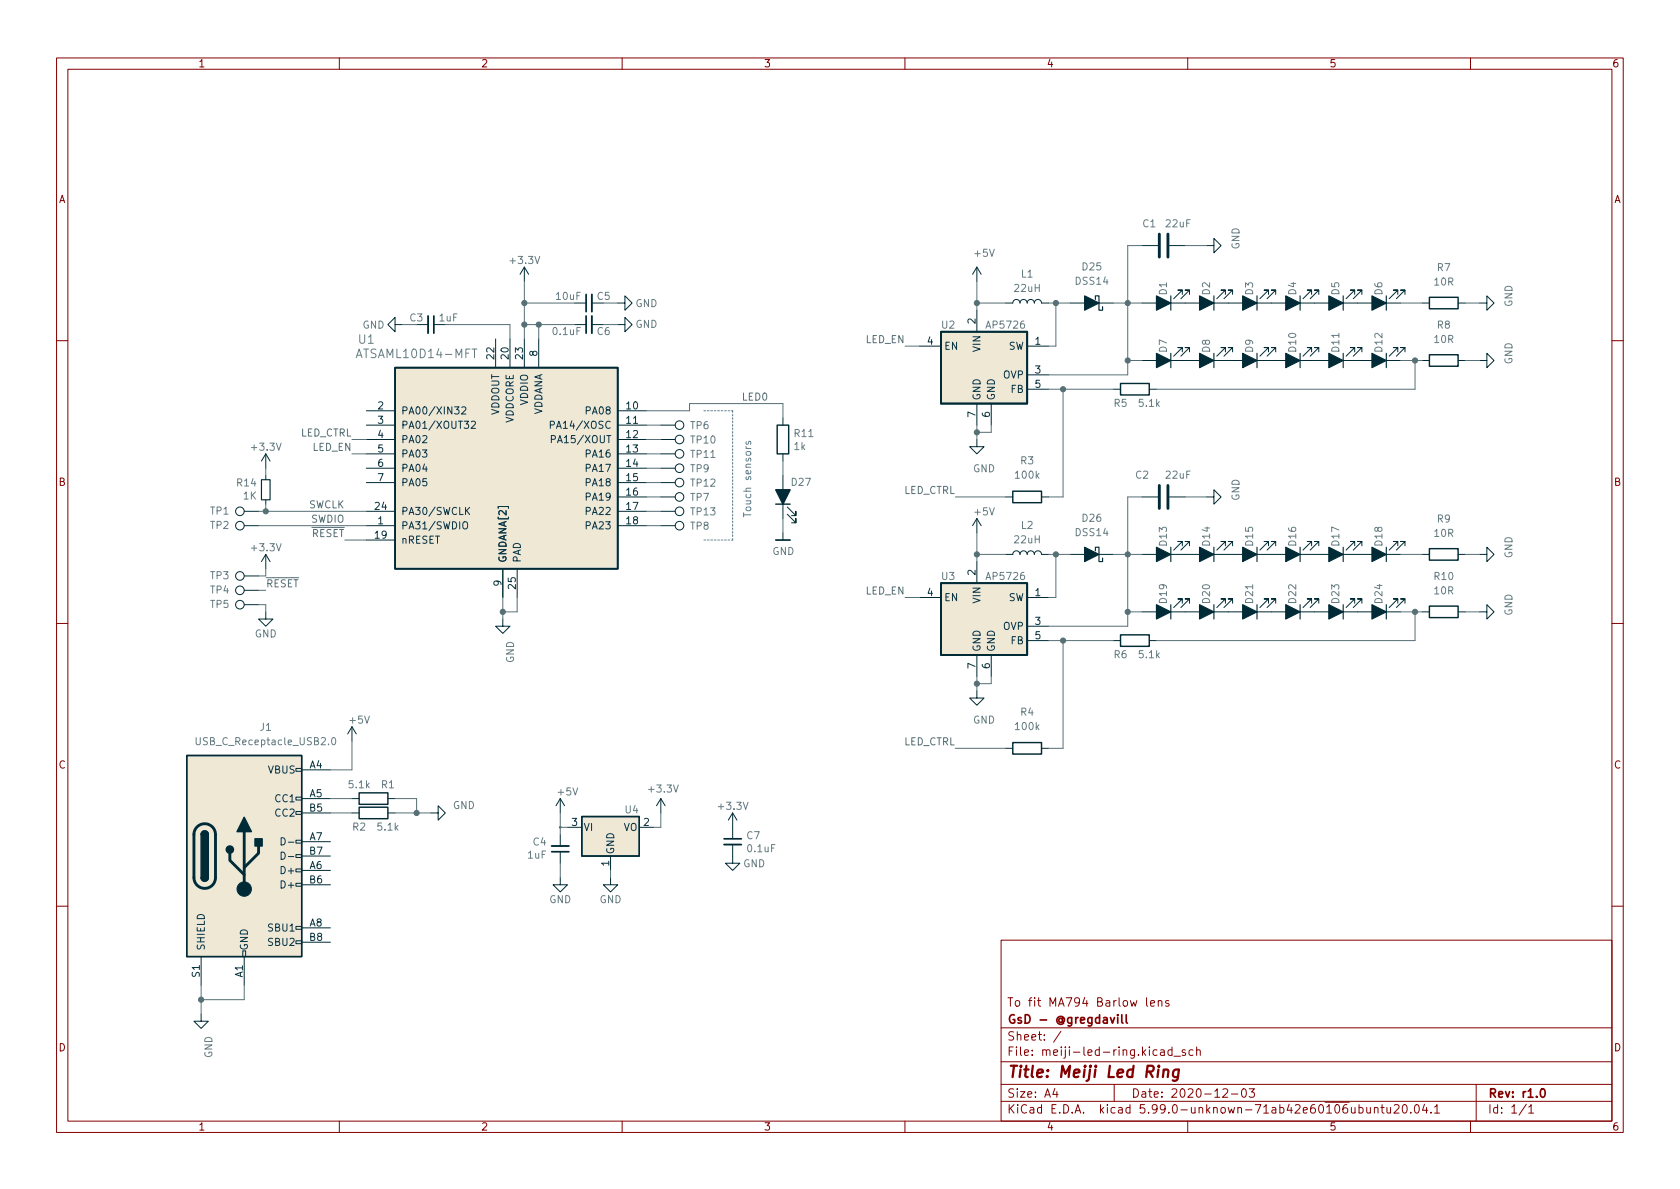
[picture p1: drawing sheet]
<svg xmlns="http://www.w3.org/2000/svg" width="297mm" height="210mm" viewBox="0 0 297 210" stroke-linecap="round" stroke-linejoin="round" font-family="sans-serif">
<g fill="none" stroke="#840000" stroke-width=".18">
<path d="M10 10.2h277v190.1h-277zM12 12.2h273v186.1h-273zM60 10.2v2M110 10.2v2M160 10.2v2M210 10.2v2M260 10.2v2M10 60.2h2M285 60.2h2M10 110.2h2M285 110.2h2M10 160.2h2"/>
<path d="M177 166.3h108v32h-108zM202.7 176.4v1.3l.2 .2M203.4 177.4l.7-.1v-.3l-.5-.1-.2 .2 .1 .8h.6M204.8 177.1l.2-.2 .4 .1v.9M204.8 176.9v1M206.6 177l-.3-.1-.2 .2v.3l.5 .1v.4h-.5M285 160.2h2M60 198.3v2M110 198.3v2M160 198.3v2M177 194.8h108M177 191.8h108"/>
<path d="M177 187.8h108M177 181.8h108M186.5 192.5l-.4 1h1M186.9 193v1M187.6 182.4l-1.3 1.9M197 191.8v3M205.2 185.7h.6l.1 .9M205.9 186l-.5 .1a.29 .29 0 0 0-.3 .2 .29 .29 0 0 0 .3 .3h.5M207.2 185.7l-.4-.1-.3 .3v.4l.1 .3h.6M207.2 185.1v1.5M207.6 186.8h1.1M209.6 185.7l-.4-.1-.2 .2 .1 .3 .5 .1v.4h-.6"/>
<path d="M210 198.3v2M210.9 185.7l-.4-.1-.3 .3v.4l.2 .3h.5M211.6 185.8l.2-.2 .3 .1 .1 .9M211.6 185.1v1.5M216.2 192.7l.6-.2 .2 .2 .1 .3-1 1h1M217.7 193.5h1.2M219.7 192.6l.2-.1a.81 .81 0 0 1 .5 .7 .81 .81 0 0 1-.3 .8h-.1a.81 .81 0 0 1-.6-.6 .81 .81 0 0 1 .3-.8zM220.9 192.5h.9l-.5 .6 .4 .1v.7l-.2 .1h-.4l-.2-.1M243 196l.2-.2 .4 .1v.9M243 195.8v1M244.1 195.8h.6M244.4 195.3v1.3l.3 .2"/>
<path d="M245.2 195.8l.1 1h.3l.3-.1M245.9 195.8v1M246.5 195.5l.6-.2 .2 .2 .1 .3-1 1h1M248.1 195.4l.2-.1a.81 .81 0 0 1 .6 .7 .81 .81 0 0 1-.3 .8h-.2a.81 .81 0 0 1-.5-.6 .81 .81 0 0 1 .2-.8zM249.4 196.7v.1M250.3 195.4l.1-.1a.81 .81 0 0 1 .6 .7 .81 .81 0 0 1-.3 .8h-.1a.81 .81 0 0 1-.6-.6 .81 .81 0 0 1 .3-.8zM251.9 195.3l-.4 1h.9M252.2 195.8v1M253 196.7v.1M253.6 195.8l.5-.5v1.5M253.6 196.8h.9M260 198.3v2"/>
<path d="M261 191.8v6.5M269.9 195.3l-1.3 1.9M270.3 195.8l.4-.5v1.5M270.3 196.8h.9"/>
</g>
<path d="M196.3 179.9l.4 1 .4-1M197.6 179.4v.2M197.6 179.9v1M198.3 179.4v1.3l.3 .2M199.1 179.4v1.3l.2 .2M272.6 192.6l.1-.1a.81 .81 0 0 1 .6 .7 .81 .81 0 0 1-.3 .8h-.2a.82 .82 0 0 1-.5-.6 .82 .82 0 0 1 .3-.8z" fill="none" stroke="#840000" stroke-width=".3"/>
<path d="M205.8 189.3a.49 .49 0 0 1 .8 .1l-.1 1.1M205.8 189.1l-.2 1.4M208.4 189.2a.66 .66 0 0 0-1 .3v.6l.1 .3 .2 .1 .6-.1M208.4 189.1l-.2 1.6a.6 .6 0 0 1-.9 .3" fill="none" stroke="#840000" stroke-width=".4"/>
<g fill="none" stroke="#002b36" stroke-width=".18">
<path d="M69.8 57.4v-1.3l-1.2 1.3 1.2 1.3v-1.3h1.3M73.7 57.4h2M76.7 57.4h2M87.6 59.9v5.1M90.2 59.9v5.1M92.7 47.2l.8 1.3M92.7 47.2v2.6M92.7 59.9v5.1M92.7 47.2l-.8 1.3M95.2 59.9v5.1M101.6 57.4h2M101.6 53.6h2"/>
<path d="M104.6 57.4h2.1M104.6 53.6h2.1M109.2 53.6h1.3v1.3l1.3-1.3-1.3-1.3v1.3M109.2 57.4h1.3v-1.3l1.3 1.3-1.3 1.3v-1.3M172.7 47.2l-.7 1.3M172.7 47.2v2.6M172.7 54.9v3.8M172.7 47.2l.8 1.3M177.8 53.6h1.3a.64 .64 0 0 1 .6-.6 .64 .64 0 0 1 .6 .6 .64 .64 0 0 1 .7-.6 .64 .64 0 0 1 .6 .6 .64 .64 0 0 1 .6-.6 .64 .64 0 0 1 .7 .6 .64 .64 0 0 1 .6-.6 .64 .64 0 0 1 .6 .6h1.3M189.2 53.6h7.6M201.9 53.6h45.7M201.9 43.4h2.8"/>
<path d="M206.8 43.4h2.7M209 52.1v-.8h-.7h.7l-1.5 1.5M210.3 52.1v-.8h-.8h.8l-1.5 1.5M213.4 43.4h1.2v-1.2l1.3 1.2-1.3 1.3v-1.3M216.7 52.1v-.8h-.8h.8l-1.6 1.5M217.9 52.1v-.8h-.7h.7l-1.5 1.5M224.3 52.1v-.8h-.8h.8l-1.5 1.5M225.6 52.1v-.8h-.8h.8l-1.6 1.5M231.9 52.1v-.8h-.8h.8l-1.5 1.5M233.2 52.1v-.8h-.8h.8l-1.6 1.5M239.5 52.1v-.8h-.7h.7l-1.5 1.5M240.8 52.1v-.8h-.8h.8l-1.5 1.5"/>
<path d="M247.1 52.1v-.8h-.7h.7l-1.5 1.5M248.4 52.1v-.8h-.8h.8l-1.5 1.5M251.5 53.6h1.2M257.8 53.6h1.3M261.6 53.6h1.3v-1.3l1.3 1.3-1.3 1.3v-1.3M64.8 75.2h5M64.8 77.7h5M64.8 72.6h5M109.2 75.2h5.1M109.2 77.7h5.1M109.2 72.6h5.1M116.8 75.2h2.6"/>
<path d="M116.8 77.7h2.6M138.4 73.9v1.3M162.6 61.2h3.8M172.7 77.7v1.3h1.3l-1.3 1.3-1.3-1.3h1.3M172.7 71.4v3.8M175.3 71.4v3.8M181.6 68.8h3.8M181.6 61.2h3.8M181.6 66.3h3.8M196.8 68.8h1.3M201.9 63.7h45.7M203.2 68.8h1.3"/>
<path d="M209 62.2v-.7h-.7h.7l-1.5 1.5M210.3 62.2v-.7h-.8h.8l-1.5 1.5M216.7 62.2v-.7h-.8h.8l-1.6 1.5M217.9 62.2v-.7h-.7h.7l-1.5 1.5M224.3 62.2v-.7h-.8h.8l-1.5 1.5M225.6 62.2v-.7h-.8h.8l-1.6 1.5M231.9 62.2v-.7h-.8h.8l-1.5 1.5M233.2 62.2v-.7h-.8h.8l-1.6 1.5M239.5 62.2v-.7h-.7h.7l-1.5 1.5M240.8 62.2v-.7h-.8h.8l-1.5 1.5M247.1 62.2v-.7h-.7h.7l-1.5 1.5M248.4 62.2v-.7h-.8h.8l-1.5 1.5"/>
<path d="M251.5 63.7h1.2M257.8 63.7h1.3M261.6 63.7h1.3v-1.2l1.3 1.2-1.3 1.3v-1.3M43.2 93h2.5M43.2 90.4h2.5M47 80.3l-.8 1.2M47 80.3v2.5M47 84.1v.7M47 88.4v.7M47 98v2.6M47 80.3l.8 1.2M47 98l-.8 1.3"/>
<path d="M47 98l.8 1.3M64.8 93h5M64.8 90.4h5M64.8 82.8h5M64.8 80.3h5M64.8 85.3h5M64.8 95.5h5M109.2 93h5.1M109.2 90.4h5.1M109.2 87.9h5.1M109.2 82.8h5.1M109.2 80.3h5.1"/>
<path d="M109.2 85.3h5.1M116.8 93h2.6M116.8 90.4h2.6M116.8 87.9h2.6M116.8 82.8h2.6M116.8 80.3h2.6M116.8 85.3h2.6M138.4 80.3v1.2M138.4 84.1v7.6M138.4 94.2v1.3M139.2 90.9l1.5 1.6v-.8v.8h-.7M139.2 89.7l1.5 1.5v-.8v.8h-.7"/>
<path d="M172.7 91.7v2.5M172.7 99.3v3.8M172.7 91.7l-.7 1.3M172.7 91.7l.8 1.3M177.8 98h1.3a.64 .64 0 0 1 .6-.6 .64 .64 0 0 1 .6 .6 .64 .64 0 0 1 .7-.6 .64 .64 0 0 1 .6 .6 .64 .64 0 0 1 .6-.6 .64 .64 0 0 1 .7 .6 .64 .64 0 0 1 .6-.6 .64 .64 0 0 1 .6 .6h1.3M177.8 87.9h1.3M184.1 87.9h1.3M189.2 98h7.6M201.9 98h45.7M201.9 87.9h2.8M206.8 87.9h2.7M209 96.5v-.7h-.7h.7l-1.5 1.5"/>
<path d="M210.3 96.5v-.7h-.8h.8l-1.5 1.5M213.4 87.9h1.2v-1.3l1.3 1.3-1.3 1.2v-1.2M216.7 96.5v-.7h-.8h.8l-1.6 1.5M217.9 96.5v-.7h-.7h.7l-1.5 1.5M224.3 96.5v-.7h-.8h.8l-1.5 1.5M225.6 96.5v-.7h-.8h.8l-1.6 1.5M231.9 96.5v-.7h-.8h.8l-1.5 1.5M233.2 96.5v-.7h-.8h.8l-1.6 1.5M239.5 96.5v-.7h-.7h.7l-1.5 1.5M240.8 96.5v-.7h-.8h.8l-1.5 1.5M247.1 96.5v-.7h-.7h.7l-1.5 1.5M248.4 96.5v-.7h-.8h.8l-1.5 1.5"/>
<path d="M251.5 98h1.2M257.8 98h1.3M261.6 98h1.3v-1.2l1.3 1.2-1.3 1.3v-1.3M43.2 104.4h2.5M43.2 101.8h2.5M43.2 106.9h2.5M47 108.2v1.3h1.3l-1.3 1.2-1.3-1.2h1.3M88.9 109.5v1.2h1.3l-1.3 1.3-1.3-1.3h1.3M88.9 100.6v5.1M91.4 100.6v5.1M162.6 105.7h3.8M172.7 115.8v3.8"/>
<path d="M175.3 115.8v3.8M181.6 113.3h3.8M181.6 105.7h3.8M181.6 110.7h3.8M196.8 113.3h1.3M201.9 108.2h45.7M203.2 113.3h1.3M209 106.7v-.8h-.7h.7l-1.5 1.5M210.3 106.7v-.8h-.8h.8l-1.5 1.5M216.7 106.7v-.8h-.8h.8l-1.6 1.5M217.9 106.7v-.8h-.7h.7l-1.5 1.5M224.3 106.7v-.8h-.8h.8l-1.5 1.5"/>
<path d="M225.6 106.7v-.8h-.8h.8l-1.6 1.5M231.9 106.7v-.8h-.8h.8l-1.5 1.5M233.2 106.7v-.8h-.8h.8l-1.6 1.5M239.5 106.7v-.8h-.7h.7l-1.5 1.5M240.8 106.7v-.8h-.8h.8l-1.5 1.5M247.1 106.7v-.8h-.7h.7l-1.5 1.5M248.4 106.7v-.8h-.8h.8l-1.5 1.5M251.5 108.2h1.2M257.8 108.2h1.3M261.6 108.2h1.3v-1.3l1.3 1.3-1.3 1.3v-1.3M52.3 135.9h1v.5h-1zM53.3 136.1h5.1"/>
<path d="M62.2 128.5l-.7 1.3M62.2 128.5v2.6M62.2 128.5l.8 1.3M172.7 122.2v1.2h1.3l-1.3 1.3-1.3-1.3h1.3M177.8 132.3h1.3M184.1 132.3h1.3M52.3 156.2h1v.5h-1zM52.3 153.7h1v.5h-1zM52.3 151.1h1v.5h-1zM52.3 148.6h1v.5h-1zM52.3 143.5h1v.5h-1zM52.3 141h1v.5h-1z"/>
<path d="M53.3 143.8h5.1M53.3 141.2h5.1M53.3 153.9h5.1M53.3 148.8h5.1M53.3 156.5h5.1M53.3 151.4h5.1M62.2 143.8h1.3M62.2 141.2h1.3M68.6 143.8h1.2M68.6 141.2h1.2M76.2 143.8h1.3v-1.3l1.2 1.3-1.2 1.2v-1.2M99.1 155.2v1.3h1.2l-1.2 1.2-1.3-1.2h1.3"/>
<path d="M99.1 141.2l-.8 1.3M99.1 141.2v2.6M99.1 147.6v2M99.1 150.6v2M99.1 141.2l.7 1.3M100.3 146.3h2.6M107.9 155.2v1.3h1.3l-1.3 1.2-1.2-1.2h1.2M107.9 151.4v2.5M113 146.3h2.6M116.8 141.2l-.7 1.3M116.8 141.2v2.6M116.8 141.2l.8 1.3"/>
<path d="M129.5 149.3v3.3h1.3l-1.3 1.3-1.2-1.3h1.2M129.5 143.8v4.5M129.5 143.8l-.7 1.2M129.5 143.8l.8 1.2M35.6 179.3v1.3h1.2l-1.2 1.3-1.3-1.3h1.3M35.6 169.2v5M42.9 168.1h.5v1.1h-.5zM43.2 169.2v5M52.3 166.4h1v.5h-1zM52.3 163.8h1v.5h-1zM53.3 164.1h5.1M53.3 166.6h5.1"/>
<circle cx="120.1" cy="77.7" r=".76"/>
<circle cx="120.1" cy="75.2" r=".76"/>
<circle cx="42.4" cy="90.4" r=".76"/>
<circle cx="42.4" cy="93" r=".76"/>
<circle cx="120.1" cy="93" r=".76"/>
<circle cx="120.1" cy="90.4" r=".76"/>
<circle cx="120.1" cy="82.8" r=".76"/>
<circle cx="120.1" cy="80.3" r=".76"/>
<circle cx="120.1" cy="87.9" r=".76"/>
<circle cx="120.1" cy="85.3" r=".76"/>
<circle cx="42.4" cy="104.4" r=".76"/>
<circle cx="42.4" cy="106.9" r=".76"/>
<circle cx="42.4" cy="101.8" r=".76"/>
</g>
<g fill="#002b36" stroke="#002b36" stroke-width=".2">
<path d="M191.8 96.8l2.5 1.2-2.5 1.3z"/>
<path d="M191.8 52.3l2.5 1.3-2.5 1.3z"/>
<path d="M242.6 62.5l2.5 1.2-2.5 1.3z"/>
<path d="M234.9 52.3l2.6 1.3-2.6 1.3z"/>
<path d="M242.6 52.3l2.5 1.3-2.5 1.3z"/>
<path d="M242.6 96.8l2.5 1.2-2.5 1.3z"/>
<path d="M242.6 106.9l2.5 1.3-2.5 1.3z"/>
<path d="M227.3 96.8l2.6 1.2-2.6 1.3z"/>
<path d="M227.3 106.9l2.6 1.3-2.6 1.3z"/>
<path d="M234.9 106.9l2.6 1.3-2.6 1.3z"/>
<path d="M204.5 106.9l2.5 1.3-2.5 1.3z"/>
<path d="M212.1 96.8l2.5 1.2-2.5 1.3z"/>
<path d="M212.1 106.9l2.5 1.3-2.5 1.3z"/>
<path d="M219.7 106.9l2.5 1.3-2.5 1.3z"/>
<path d="M219.7 96.8l2.5 1.2-2.5 1.3z"/>
<path d="M219.7 52.3l2.5 1.3-2.5 1.3z"/>
<path d="M219.7 62.5l2.5 1.2-2.5 1.3z"/>
<path d="M204.5 52.3l2.5 1.3-2.5 1.3z"/>
<path d="M204.5 62.5l2.5 1.2-2.5 1.3z"/>
<path d="M212.1 52.3l2.5 1.3-2.5 1.3z"/>
<path d="M212.1 62.5l2.5 1.2-2.5 1.3z"/>
<path d="M227.3 62.5l2.6 1.2-2.6 1.3z"/>
<path d="M227.3 52.3l2.6 1.3-2.6 1.3z"/>
<path d="M234.9 96.8l2.6 1.2-2.6 1.3z"/>
<path d="M234.9 62.5l2.6 1.2-2.6 1.3z"/>
<path d="M204.5 96.8l2.5 1.2-2.5 1.3z"/>
</g>
<g fill="none" stroke="#002b36" stroke-width=".2">
<path d="M193.7 53v-.7h.6v2.6h.6v-.7M207 52.3v2.6M214.6 52.3v2.6M222.2 52.3v2.6M229.9 52.3v2.6M237.5 52.3v2.6M245.1 52.3v2.6M207 62.5v2.5M214.6 62.5v2.5M222.2 62.5v2.5M229.9 62.5v2.5M237.5 62.5v2.5"/>
<path d="M245.1 62.5v2.5M46.2 84.8h1.6v3.6h-1.6zM193.7 97.4v-.6h.6v2.5h.6v-.6M207 96.8v2.5M214.6 96.8v2.5M222.2 96.8v2.5M229.9 96.8v2.5M237.5 96.8v2.5M245.1 96.8v2.5M207 106.9v2.6M214.6 106.9v2.6M222.2 106.9v2.6"/>
<path d="M229.9 106.9v2.6M237.5 106.9v2.6M245.1 106.9v2.6"/>
</g>
<path d="M75.7 55.9v3M104.6 52.1v3M104.6 55.9v3M166.4 58.7h15.2v12.7h-15.2zM166.4 103.1h15.2v12.7h-15.2zM97.5 149.6h3.1M128 149.3h3.1" fill="none" stroke="#002b36" stroke-width=".33"/>
<path d="M76.7 55.9v3M103.6 52.1v3M103.6 55.9v3M69.8 65h39.4v35.6h-39.4zM137.2 95.5h2.5M97.5 150.6h3.1M128 148.3h3.1" fill="none" stroke="#002b36" stroke-width=".3"/>
<path d="M205 41.4v4.1M206.5 41.4v4.1M205 85.8v4.1M206.5 85.8v4.1M34.8 146.2a1.91 1.91 0 0 1 2.1-.4 1.91 1.91 0 0 1 1.2 1.8v7.6a1.91 1.91 0 0 1-1.9 1.9 1.91 1.91 0 0 1-1.9-1.9v-7.8l.2-.6zM40.6 150.9v1.2l2.6 2.6M43.2 147.1v10.1M45.7 149.6v1.3l-2.5 2.5" fill="none" stroke="#002b36" stroke-width=".51"/>
<g fill="none" stroke="#002b36" stroke-width=".25">
<path d="M252.7 52.6h5.1v2h-5.1zM137.4 75.2h2v5.1h-2zM198.1 67.8h5.1v2h-5.1zM252.7 62.7h5.1v2.1h-5.1zM137.2 89.1h2.5M179.1 86.9h5v2h-5zM252.7 97h5.1v2.1h-5.1zM198.1 112.3h5.1v2h-5.1zM252.7 107.2h5.1v2h-5.1zM33 133.6h20.3v35.6h-20.3zM179.1 131.3h5v2h-5zM35.6 155.2a.64 .64 0 0 0 .6 .6 .64 .64 0 0 0 .6-.6"/>
<path d="M35.6 147.6a.64 .64 0 0 1 .6-.7 .64 .64 0 0 1 .6 .7M63.5 142.7h5.1v2.1h-5.1zM63.5 140.2h5.1v2h-5.1zM102.9 144.4h10.1v7h-10.1z"/>
</g>
<g fill="#002b36" stroke="#002b36" stroke-width=".25">
<path d="M137.2 86.6h2.5l-1.3 2.5z"/>
<path d="M35.6 155.2h1.2a.64 .64 0 0 1-.6 .6 .64 .64 0 0 1-.6-.6z"/>
<path d="M35.7 147.1a.64 .64 0 0 1 .7-.1 .64 .64 0 0 1 .4 .6h-1.2z"/>
<path d="M35.6 147.6h1.2v7.6h-1.2z"/>
<path d="M45.1 148.3h1.3v1.3h-1.3z"/>
<path d="M43.2 144.5l1.2 2.6h-2.5z"/>
<circle cx="40.6" cy="150.2" r=".63"/>
</g>
<g fill="#eee8d5" stroke="#eee8d5" stroke-width=".18">
<path d="M102.9 144.4h10.1v7h-10.1z"/>
<path d="M33 133.6h20.3v35.6h-20.3z"/>
<path d="M166.4 58.7h15.2v12.7h-15.2z"/>
<path d="M69.8 65h39.4v35.6h-39.4z"/>
<path d="M166.4 103.1h15.2v12.7h-15.2z"/>
</g>
<circle cx="43.2" cy="157.2" r="1.27" fill="#002b36" stroke="#002b36" stroke-width=".18"/>
<path d="M80.4 71.9h.8l-.5 .5 .4 .1v.6l-.2 .1-.5-.1M81.6 72.1l.5-.2 .3 .4-.8 .9h.8M83.3 74.6l.5-.1 .3 .3-.8 1h.8M97.3 75.1h.6l.1-.2v-.3l-.7-.1v1.3M97.5 77.7l.6-.1 .1-.2-.1-.3-.6-.1v1.3M82 92.3h.1a.43 .43 0 0 1 .6 .4v.4a.42 .42 0 0 1-.4 .5 .42 .42 0 0 1-.5-.5v-.4zM82.5 90.3l.5 .7M83 89.7l-.7 .7M49.7 148.1a.64 .64 0 0 1 .7 .7 .64 .64 0 0 1-.7 .6zM49.7 150.7a.64 .64 0 0 1 .7 .6 .64 .64 0 0 1-.7 .7zM51 148.9h.9M51 151.5h.9" fill="none" stroke="#073642" stroke-width=".18"/>
<path d="M83.5 61.7h.8M34.7 130.4v1.1l.2 .2h.3l.2-.2v-1.1M58.8 130.6l.1-.2a.68 .68 0 0 1 .5 .7 .68 .68 0 0 1-.5 .6l-.1-.1-.2-.4z" fill="none" stroke="#657b83" stroke-width=".18"/>
<path d="M132 78.1l-.1 .3 .2 .2 .2-.1 .1-.4h.3v.5M131.5 90.7v.7M131.5 91h1.2" fill="none" stroke="#268bd2" stroke-width=".18"/>
<path d="M124.5 72.6h5M129.5 72.6v22.9M124.5 95.5h5" fill="none" stroke="#268bd2" stroke-width=".18" stroke-dasharray=".3 .3"/>
<g fill="none" stroke="#586e75" stroke-width=".18">
<path d="M71.1 57.4h2.6M78.7 57.4h11.5v2.5M92.7 53.6h8.9M92.7 49.8v10.1M92.7 57.4h8.9M95.2 57.4v2.5M106.7 53.6h2.5M106.7 57.4h2.5M172.7 53.6h5.1M172.7 49.8v5.1M185.4 53.6h3.8M186.7 53.6v7.6h-1.3"/>
<path d="M196.8 53.6h5.1M201.9 43.4h-2.5v22.9h-14M209.5 43.4h3.9M247.6 53.6h3.9M259.1 53.6h2.5M62.2 77.7h2.6M114.3 72.6h7.6v-1.2h16.5v2.5M114.3 77.7h2.5M114.3 75.2h2.5M160 61.2h2.6M172.7 75.2v2.5M175.3 75.2v1.2h-2.6"/>
<path d="M185.4 68.8h11.4M188 68.8v19.1h-2.6M199.4 63.7h2.5M247.6 63.7h3.9M250.2 63.7v5.1h-45.7M259.1 63.7h2.5M45.7 90.4h19.1M45.7 93h19.1M47 82.8v1.3M47 89.1v1.3M61 95.5h3.8M62.2 80.3h2.6"/>
<path d="M114.3 82.8h2.5M114.3 85.3h2.5M114.3 87.9h2.5M114.3 90.4h2.5M114.3 93h2.5M114.3 80.3h2.5M138.4 81.5v2.6M138.4 91.7v2.5M168.9 87.9h8.9M172.7 98h5.1M172.7 94.2v5.1M185.4 98h3.8"/>
<path d="M186.7 98v7.7h-1.3M196.8 98h5.1M201.9 87.9h-2.5v22.8h-14M209.5 87.9h3.9M247.6 98h3.9M259.1 98h2.5M45.7 106.9h1.3v1.3M45.7 104.4h1.3M47 100.6v1.2h-1.3M88.9 105.7v3.8M91.4 105.7v2.5h-2.5M160 105.7h2.6"/>
<path d="M172.7 119.6v2.6M175.3 119.6v1.3h-2.6M185.4 113.3h11.4M188 113.3v19h-2.6M199.4 108.2h2.5M247.6 108.2h3.9M250.2 108.2v5.1h-45.7M259.1 108.2h2.5M62.2 131.1v5h-3.8M168.9 132.3h8.9M58.4 143.8h3.8M58.4 141.2h3.8"/>
<path d="M69.8 143.8h6.4M69.8 141.2h3.9v2.6M99.1 146.3h1.2M99.1 143.8v3.8M99.1 152.6v2.6M107.9 153.9v1.3M116.8 143.8v2.5h-1.2M35.6 174.2v5.1M43.2 174.2v2.6h-7.6"/>
</g>
<g fill="#586e75" stroke="#586e75" stroke-width=".18">
<circle cx="73.7" cy="143.8" r=".46"/>
<circle cx="35.6" cy="176.8" r=".46"/>
<circle cx="99.1" cy="146.3" r=".15"/>
<circle cx="88.9" cy="108.2" r=".46"/>
<circle cx="47" cy="90.4" r=".46"/>
<circle cx="92.7" cy="57.4" r=".46"/>
<circle cx="95.2" cy="57.4" r=".46"/>
<circle cx="92.7" cy="53.6" r=".46"/>
<circle cx="199.4" cy="63.7" r=".46"/>
<circle cx="199.4" cy="53.6" r=".46"/>
<circle cx="186.7" cy="53.6" r=".46"/>
<circle cx="172.7" cy="76.4" r=".46"/>
<circle cx="188" cy="68.8" r=".46"/>
<circle cx="172.7" cy="53.6" r=".46"/>
<circle cx="250.2" cy="108.2" r=".46"/>
<circle cx="199.4" cy="98" r=".46"/>
<circle cx="186.7" cy="98" r=".46"/>
<circle cx="188" cy="113.3" r=".46"/>
<circle cx="199.4" cy="108.2" r=".46"/>
<circle cx="172.7" cy="120.9" r=".46"/>
<circle cx="172.7" cy="98" r=".46"/>
<circle cx="250.2" cy="63.7" r=".46"/>
</g>
<text font-size="2.8" fill="#840000" x="178" y="190.6">Title: Meiji Led Ring</text>
<g font-size="2.1" fill="#657b83">
<text x="63.4" y="60.8">U1</text>
<text x="63.6" y="63.3">ATSAML10D14-MFT</text>
</g>
<g font-size="2.1" fill="#840000">
<text x="178" y="178">To fit MA794 Barlow lens</text>
<text x="178" y="184">Sheet: /</text>
<text x="178" y="181">GsD - @gregdavill</text>
<text x="178" y="186.7">File: meiji-led-ring.kicad_sch</text>
<text x="178" y="196.9">KiCad E.D.A. kicad 5.99.0-unknown-71ab42e60~106~ubuntu20.04.1</text>
<text x="178" y="194.1">Size: A4</text>
<text x="200" y="194.1">Date: 2020-12-03</text>
<text x="263" y="194.1">Rev: r1.0</text>
<text x="263" y="196.9">Id: 1/1</text>
</g>
<g font-size="1.8" fill="#840000">
<text x="35" y="11.9">1</text>
<text x="85" y="11.9">2</text>
<text x="135" y="11.9">3</text>
<text x="185" y="11.9">4</text>
<text x="235" y="11.9">5</text>
<text x="285" y="11.9">6</text>
<text x="10.3" y="35.9">A</text>
<text x="285.3" y="35.9">A</text>
<text x="10.3" y="85.9">B</text>
<text x="285.3" y="85.9">B</text>
<text x="10.3" y="135.9">C</text>
<text x="285.3" y="135.9">C</text>
<text x="10.3" y="185.9">D</text>
<text x="285.3" y="185.9">D</text>
<text x="35" y="199.9">1</text>
<text x="85" y="199.9">2</text>
<text x="135" y="199.9">3</text>
<text x="185" y="199.9">4</text>
<text x="235" y="199.9">5</text>
<text x="285" y="199.9">6</text>
</g>
<g font-size="1.8" fill="#657b83">
<text x="202.1" y="40.2">C1</text>
<text x="206.2" y="40.2">22uF</text>
<text x="90.4" y="46.7">+3.3V</text>
<text x="172.4" y="45.4">+5V</text>
<text x="191.4" y="47.8">D25</text>
<text x="219.1" y="44.1" transform="rotate(-90 219.1 44.1)">GND</text>
<text x="254.1" y="47.9">R7</text>
<text x="98.4" y="53">10uF</text>
<text x="105.6" y="53">C5</text>
<text x="179.4" y="51.6">22uH</text>
<text x="180.6" y="49.1">L1</text>
<text x="190.2" y="50.3">DSS14</text>
<text x="206.3" y="52.1" transform="rotate(-90 206.3 52.1)">D1</text>
<text x="213.9" y="52.1" transform="rotate(-90 213.9 52.1)">D2</text>
<text x="221.5" y="52.1" transform="rotate(-90 221.5 52.1)">D3</text>
<text x="229.2" y="52.1" transform="rotate(-90 229.2 52.1)">D4</text>
<text x="236.8" y="52.1" transform="rotate(-90 236.8 52.1)">D5</text>
<text x="244.4" y="52.1" transform="rotate(-90 244.4 52.1)">D6</text>
<text x="253.6" y="50.5">10R</text>
<text x="64.1" y="58.1">GND</text>
<text x="72.5" y="56.8">C3</text>
<text x="77.7" y="56.8">1uF</text>
<text x="97.8" y="59.2">0.1uF</text>
<text x="105.6" y="59.2">C6</text>
<text x="112.3" y="54.3">GND</text>
<text x="112.3" y="58">GND</text>
<text x="166.5" y="58.1">U2</text>
<text x="174.6" y="58.1">AP5726</text>
<text x="254.1" y="58.1">R8</text>
<text x="267.4" y="54.3" transform="rotate(-90 267.4 54.3)">GND</text>
<text x="206.3" y="62.3" transform="rotate(-90 206.3 62.3)">D7</text>
<text x="213.9" y="62.3" transform="rotate(-90 213.9 62.3)">D8</text>
<text x="221.5" y="62.3" transform="rotate(-90 221.5 62.3)">D9</text>
<text x="229.2" y="62.2" transform="rotate(-90 229.2 62.2)">D10</text>
<text x="236.8" y="62.2" transform="rotate(-90 236.8 62.2)">D11</text>
<text x="244.4" y="62.2" transform="rotate(-90 244.4 62.2)">D12</text>
<text x="253.6" y="60.6">10R</text>
<text x="267.4" y="64.4" transform="rotate(-90 267.4 64.4)">GND</text>
<text x="197" y="71.9">R5</text>
<text x="201.5" y="71.9">5.1k</text>
<text x="122.1" y="75.9">TP6</text>
<text x="140.5" y="77.3">R11</text>
<text x="44.7" y="79.7">+3.3V</text>
<text x="122.1" y="83.5">TP9</text>
<text x="122.2" y="78.4">TP10</text>
<text x="122.2" y="81">TP11</text>
<text x="140.4" y="79.6">1k</text>
<text x="172" y="83.5">GND</text>
<text x="180.5" y="82.1">R3</text>
<text x="41.9" y="86">R14</text>
<text x="43" y="88.3">1K</text>
<text x="122.1" y="88.6">TP7</text>
<text x="122.2" y="86">TP12</text>
<text x="140" y="85.9">D27</text>
<text x="179.6" y="84.6">100k</text>
<text x="200.8" y="84.6">C2</text>
<text x="206.2" y="84.6">22uF</text>
<text x="219.1" y="88.6" transform="rotate(-90 219.1 88.6)">GND</text>
<text x="37.2" y="93.5">TP2</text>
<text x="37.2" y="91">TP1</text>
<text x="122.1" y="93.7">TP8</text>
<text x="122.2" y="91.1">TP13</text>
<text x="172.4" y="91.1">+5V</text>
<text x="180.6" y="93.5">L2</text>
<text x="190.2" y="94.8">DSS14</text>
<text x="191.4" y="92.3">D26</text>
<text x="253.6" y="94.9">10R</text>
<text x="254.1" y="92.4">R9</text>
<text x="44.7" y="97.5">+3.3V</text>
<text x="136.5" y="98.1">GND</text>
<text x="179.4" y="96.1">22uH</text>
<text x="206.3" y="96.5" transform="rotate(-90 206.3 96.5)">D13</text>
<text x="213.9" y="96.5" transform="rotate(-90 213.9 96.5)">D14</text>
<text x="221.5" y="96.5" transform="rotate(-90 221.5 96.5)">D15</text>
<text x="229.2" y="96.5" transform="rotate(-90 229.2 96.5)">D16</text>
<text x="236.8" y="96.5" transform="rotate(-90 236.8 96.5)">D17</text>
<text x="244.4" y="96.5" transform="rotate(-90 244.4 96.5)">D18</text>
<text x="267.4" y="98.7" transform="rotate(-90 267.4 98.7)">GND</text>
<text x="37.2" y="105">TP4</text>
<text x="37.2" y="102.4">TP3</text>
<text x="37.2" y="107.5">TP5</text>
<text x="166.5" y="102.6">U3</text>
<text x="174.6" y="102.6">AP5726</text>
<text x="206.3" y="106.6" transform="rotate(-90 206.3 106.6)">D19</text>
<text x="213.9" y="106.6" transform="rotate(-90 213.9 106.6)">D20</text>
<text x="221.5" y="106.6" transform="rotate(-90 221.5 106.6)">D21</text>
<text x="229.2" y="106.6" transform="rotate(-90 229.2 106.6)">D22</text>
<text x="236.8" y="106.6" transform="rotate(-90 236.8 106.6)">D23</text>
<text x="244.4" y="106.6" transform="rotate(-90 244.4 106.6)">D24</text>
<text x="253.6" y="102.6">R10</text>
<text x="253.6" y="105.1">10R</text>
<text x="45" y="112.7">GND</text>
<text x="267.4" y="108.9" transform="rotate(-90 267.4 108.9)">GND</text>
<text x="90.9" y="117.3" transform="rotate(-90 90.9 117.3)">GND</text>
<text x="197" y="116.4">R6</text>
<text x="201.5" y="116.4">5.1k</text>
<text x="35.2" y="131.8">USB_C_Receptacle_USB2.0</text>
<text x="46" y="129.2">J1</text>
<text x="61.9" y="128">+5V</text>
<text x="172" y="128">GND</text>
<text x="179.6" y="129.1">100k</text>
<text x="180.5" y="126.5">R4</text>
<text x="61.8" y="139.4">5.1k</text>
<text x="67.4" y="139.4">R1</text>
<text x="80.1" y="143.1">GND</text>
<text x="98.7" y="140.7">+5V</text>
<text x="110.6" y="143.8">U4</text>
<text x="114.9" y="140.1">+3.3V</text>
<text x="127.2" y="143.2">+3.3V</text>
<text x="62.4" y="146.9">R2</text>
<text x="66.9" y="146.9">5.1k</text>
<text x="94.3" y="149.5">C4</text>
<text x="132.1" y="148.4">C7</text>
<text x="93.3" y="151.8">1uF</text>
<text x="131.4" y="153.4">GND</text>
<text x="132.3" y="150.7">0.1uF</text>
<text x="97.1" y="159.7">GND</text>
<text x="106" y="159.7">GND</text>
<text x="37.5" y="187.1" transform="rotate(-90 37.5 187.1)">GND</text>
</g>
<g font-size="1.8" fill="#073642">
<text x="172.5" y="57.3" transform="rotate(-90 172.5 57.3)">2</text>
<text x="87.4" y="63.5" transform="rotate(-90 87.4 63.5)">22</text>
<text x="89.9" y="63.5" transform="rotate(-90 89.9 63.5)">20</text>
<text x="92.5" y="63.5" transform="rotate(-90 92.5 63.5)">23</text>
<text x="95" y="63" transform="rotate(-90 95 63)">8</text>
<text x="164" y="61">4</text>
<text x="166.9" y="61.8">EN</text>
<text x="173.4" y="62.1" transform="rotate(-90 173.4 62.1)">VIN</text>
<text x="178.3" y="61.8">SW</text>
<text x="183" y="61">1</text>
<text x="93.3" y="71.6" transform="rotate(-90 93.3 71.6)">VDDIO</text>
<text x="173.4" y="70.9" transform="rotate(-90 173.4 70.9)">GND</text>
<text x="175.9" y="70.9" transform="rotate(-90 175.9 70.9)">GND</text>
<text x="177.4" y="66.9">OVP</text>
<text x="178.7" y="69.5">FB</text>
<text x="183" y="66">3</text>
<text x="183" y="68.6">5</text>
<text x="66.8" y="72.4">2</text>
<text x="66.8" y="74.9">3</text>
<text x="66.8" y="77.5">4</text>
<text x="70.9" y="73.3">PA00/XIN32</text>
<text x="70.9" y="75.8">PA01/XOUT32</text>
<text x="88.3" y="73.5" transform="rotate(-90 88.3 73.5)">VDDOUT</text>
<text x="90.8" y="74.9" transform="rotate(-90 90.8 74.9)">VDDCORE</text>
<text x="95.9" y="73.6" transform="rotate(-90 95.9 73.6)">VDDANA</text>
<text x="98.3" y="75.8">PA14/XOSC</text>
<text x="103.8" y="73.3">PA08</text>
<text x="110.8" y="72.4">10</text>
<text x="110.8" y="74.9">11</text>
<text x="110.8" y="77.5">12</text>
<text x="172.5" y="73.8" transform="rotate(-90 172.5 73.8)">7</text>
<text x="175" y="73.8" transform="rotate(-90 175 73.8)">6</text>
<text x="66.8" y="80">5</text>
<text x="66.8" y="82.5">6</text>
<text x="70.9" y="78.4">PA02</text>
<text x="70.9" y="80.9">PA03</text>
<text x="70.9" y="83.4">PA04</text>
<text x="98.4" y="78.4">PA15/XOUT</text>
<text x="103.8" y="80.9">PA16</text>
<text x="103.8" y="83.4">PA17</text>
<text x="110.8" y="80">13</text>
<text x="110.8" y="82.5">14</text>
<text x="66.8" y="85.1">7</text>
<text x="70.9" y="86">PA05</text>
<text x="103.8" y="86">PA18</text>
<text x="103.8" y="88.5">PA19</text>
<text x="110.8" y="85.1">15</text>
<text x="110.8" y="87.6">16</text>
<text x="66.3" y="90.2">24</text>
<text x="66.3" y="95.2">19</text>
<text x="66.8" y="92.7">1</text>
<text x="70.9" y="91.1">PA30/SWCLK</text>
<text x="70.9" y="93.6">PA31/SWDIO</text>
<text x="103.8" y="91.1">PA22</text>
<text x="103.8" y="93.6">PA23</text>
<text x="110.8" y="90.2">17</text>
<text x="110.8" y="92.7">18</text>
<text x="70.9" y="96.1">nRESET</text>
<text x="89.5" y="99.6" transform="rotate(-90 89.5 99.6)">GNDANA[2]</text>
<text x="92.1" y="99.6" transform="rotate(-90 92.1 99.6)">PAD</text>
<text x="172.5" y="101.7" transform="rotate(-90 172.5 101.7)">2</text>
<text x="88.6" y="103.6" transform="rotate(-90 88.6 103.6)">9</text>
<text x="91.2" y="104.1" transform="rotate(-90 91.2 104.1)">25</text>
<text x="164" y="105.4">4</text>
<text x="166.9" y="106.3">EN</text>
<text x="173.4" y="106.6" transform="rotate(-90 173.4 106.6)">VIN</text>
<text x="178.3" y="106.3">SW</text>
<text x="183" y="105.4">1</text>
<text x="177.4" y="111.4">OVP</text>
<text x="178.7" y="113.9">FB</text>
<text x="183" y="110.5">3</text>
<text x="183" y="113">5</text>
<text x="172.5" y="118.2" transform="rotate(-90 172.5 118.2)">7</text>
<text x="173.4" y="115.3" transform="rotate(-90 173.4 115.3)">GND</text>
<text x="175" y="118.2" transform="rotate(-90 175 118.2)">6</text>
<text x="175.9" y="115.3" transform="rotate(-90 175.9 115.3)">GND</text>
<text x="47.4" y="136.8">VBUS</text>
<text x="54.7" y="135.9">A4</text>
<text x="48.8" y="141.9">CC1</text>
<text x="54.7" y="141">A5</text>
<text x="54.7" y="143.5">B5</text>
<text x="48.8" y="144.4">CC2</text>
<text x="54.7" y="148.6">A7</text>
<text x="101.1" y="146">3</text>
<text x="103.1" y="146.9">VI</text>
<text x="110.2" y="146.9">VO</text>
<text x="113.8" y="146">2</text>
<text x="50" y="154.6">D+</text>
<text x="54.7" y="153.7">A6</text>
<text x="54.7" y="151.1">B7</text>
<text x="107.7" y="153.1" transform="rotate(-90 107.7 153.1)">1</text>
<text x="108.6" y="151.1" transform="rotate(-90 108.6 151.1)">GND</text>
<text x="50" y="157.1">D+</text>
<text x="54.7" y="156.2">B6</text>
<text x="47.6" y="164.7">SBU1</text>
<text x="47.6" y="167.3">SBU2</text>
<text x="54.7" y="163.8">A8</text>
<text x="54.7" y="166.4">B8</text>
<text x="35.3" y="172.8" transform="rotate(-90 35.3 172.8)">S1</text>
<text x="36.2" y="168.1" transform="rotate(-90 36.2 168.1)">SHIELD</text>
<text x="42.9" y="172.8" transform="rotate(-90 42.9 172.8)">A1</text>
<text x="43.8" y="168.1" transform="rotate(-90 43.8 168.1)">GND</text>
</g>
<g font-size="1.8" fill="#586e75">
<text x="153" y="60.7">LED_EN</text>
<text x="131.4" y="70.8">LED0</text>
<text x="53" y="77.2">LED_CTRL</text>
<text x="55.3" y="79.7">LED_EN</text>
<text x="54.5" y="89.9">SWCLK</text>
<text x="159.7" y="87.3">LED_CTRL</text>
<text x="55" y="92.4">SWDIO</text>
<text x="55.1" y="95">~RESET~</text>
<text x="47" y="103.8">~RESET~</text>
<text x="153" y="105.1">LED_EN</text>
<text x="159.7" y="131.8">LED_CTRL</text>
</g>
<text font-size="1.8" fill="#268bd2" x="132.8" y="90.3" transform="rotate(-90 132.8 90.3)">Touch sensors</text>
</svg>
